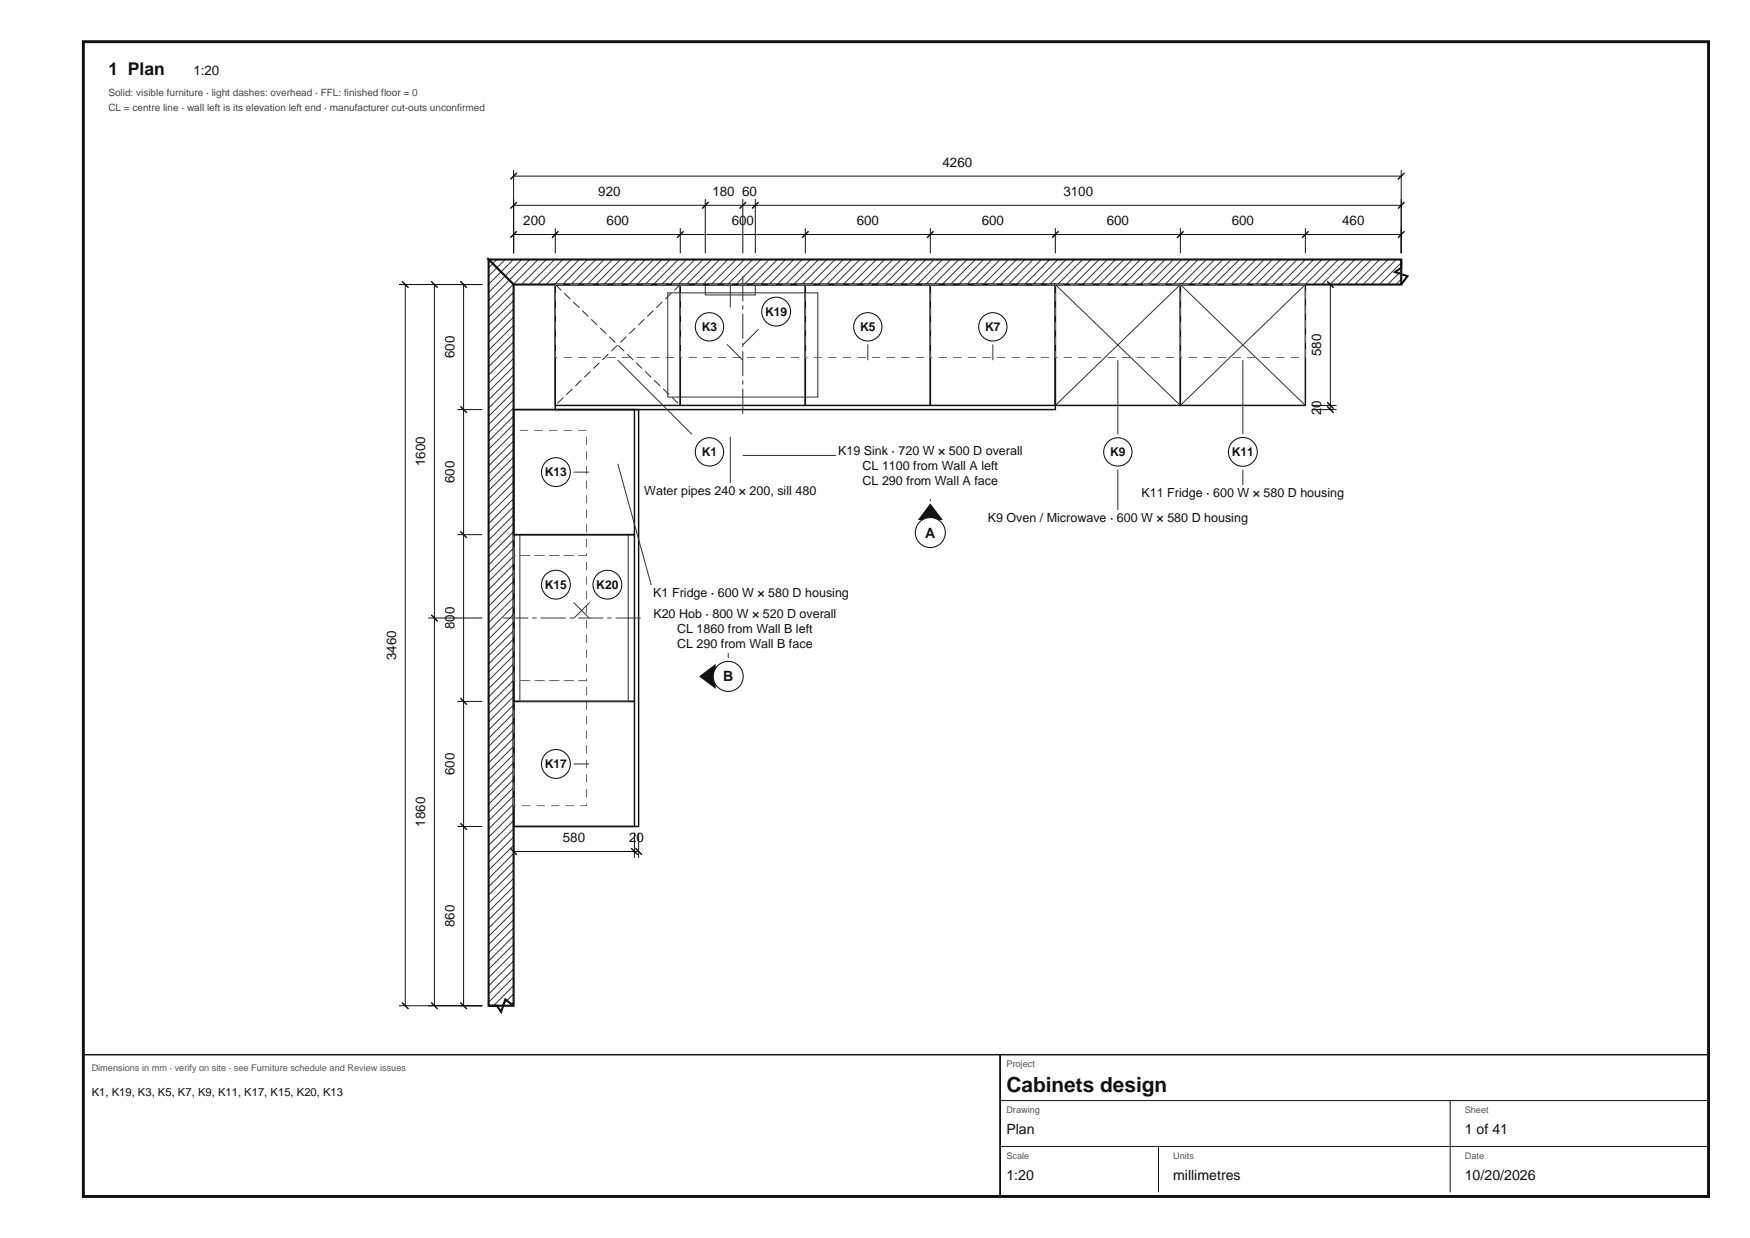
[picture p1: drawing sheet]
<svg xmlns="http://www.w3.org/2000/svg" width="420mm" height="297mm" viewBox="0 0 420 297" stroke-linecap="round" stroke-linejoin="round" font-family="sans-serif">
<path d="M20 10h390.1v277h-390.1z" fill="none" stroke="#111" stroke-width=".7" stroke-linecap="butt"/>
<path d="M117.3 62.3h219v6h-219z" fill="#fff"/>
<g fill="none" stroke="#333" stroke-width=".24">
<path d="M117.3 62.3h-.1M119.2 62.3l-2 2M121.2 62.3l-4 4M123.2 62.3l-6 5.9M125.2 62.3l-6 6M127.2 62.3l-6 6M129.1 62.3l-6 6M131.1 62.3l-6 6M133.1 62.3l-6 6M135.1 62.3l-6 6M137.1 62.3l-6 6M139 62.3l-6 6"/>
<path d="M141 62.3l-6 6M143 62.3l-6 6M145 62.3l-6 6M147 62.3l-6 6M148.9 62.3l-6 6M150.9 62.3l-6 6M152.9 62.3l-6 6M154.9 62.3l-6 6M156.9 62.3l-6 6M158.8 62.3l-6 6M160.8 62.3l-6 6M162.8 62.3l-6 6"/>
<path d="M164.8 62.3l-6 6M166.8 62.3l-6 6M168.7 62.3l-6 6M169.3 68.3h12v2.5h-12zM170.7 62.3l-6 6M172.7 62.3l-6 6M174.7 62.3l-6 6M176.7 62.3l-6 6M178.6 62.3l-6 6M180.6 62.3l-6 6M182.6 62.3l-6 6M184.6 62.3l-6 6"/>
<path d="M186.6 62.3l-6 6M188.5 62.3l-6 6M190.5 62.3l-6 6M192.5 62.3l-6 6M194.5 62.3l-6 6M196.5 62.3l-6 6M198.5 62.3l-6 6M200.4 62.3l-6 6M202.4 62.3l-6 6M204.4 62.3l-6 6M206.4 62.3l-6 6M208.4 62.3l-6 6"/>
<path d="M210.3 62.3l-6 6M212.3 62.3l-6 6M214.3 62.3l-6 6M216.3 62.3l-6 6M218.3 62.3l-6 6M220.2 62.3l-6 6M222.2 62.3l-6 6M224.2 62.3l-6 6M226.2 62.3l-6 6M228.2 62.3l-6 6M230.1 62.3l-6 6M232.1 62.3l-6 6"/>
<path d="M234.1 62.3l-6 6M236.1 62.3l-6 6M238.1 62.3l-6 6M240 62.3l-6 6M242 62.3l-6 6M244 62.3l-6 6M246 62.3l-6 6M248 62.3l-6 6M249.9 62.3l-6 6M251.9 62.3l-6 6M253.9 62.3l-6 6M255.9 62.3l-6 6"/>
<path d="M257.9 62.3l-6 6M259.8 62.3l-6 6M261.8 62.3l-6 6M263.8 62.3l-6 6M265.8 62.3l-6 6M267.8 62.3l-6 6M269.7 62.3l-6 6M271.7 62.3l-6 6M273.7 62.3l-6 6M275.7 62.3l-6 6M277.7 62.3l-6 6M279.6 62.3l-6 6"/>
<path d="M281.6 62.3l-6 6M283.6 62.3l-6 6M285.6 62.3l-6 6M287.6 62.3l-6 6M289.5 62.3l-6 6M291.5 62.3l-6 6M293.5 62.3l-6 6M295.5 62.3l-6 6M297.5 62.3l-6 6M299.4 62.3l-6 6M301.4 62.3l-6 6M303.4 62.3l-6 6"/>
<path d="M305.4 62.3l-6 6M307.4 62.3l-6 6M309.3 62.3l-6 6M311.3 62.3l-6 6M313.3 62.3l-6 6M315.3 62.3l-6 6M317.3 62.3l-6 6M319.2 62.3l-6 6M321.2 62.3l-6 6M323.2 62.3l-6 6M325.2 62.3l-6 6M327.2 62.3l-6 6"/>
<path d="M329.1 62.3l-6 6M331.1 62.3l-6 6M333.1 62.3l-6 6M335.1 62.3l-6 6M336.3 63l-5.2 5.3M336.3 65l-3.3 3.3M336.3 66.9l-1.3 1.4"/>
</g>
<path d="M117.3 62.3h219v6h-213zM336.3 62.3v2l-1.5 1 3 1-1.5 2" fill="none" stroke="#111" stroke-width=".5"/>
<path d="M175.3 68.3v5.5" fill="none" stroke="#333" stroke-width=".24" stroke-dasharray="6 1 1 1" stroke-linecap="butt"/>
<path d="M117.3 62.3h6v179h-6z" fill="#fff"/>
<g fill="none" stroke="#333" stroke-width=".24">
<path d="M117.3 62.3h-.1M119.2 62.3l-2 2M121.2 62.3l-4 4M123.2 62.3l-6 5.9M123.3 64.1l-6.1 6.1M123.3 66.1l-6.1 6.1M123.3 68.1l-6.1 6.1M123.3 70.1l-6.1 6.1M123.3 72l-6.1 6.1M123.3 74l-6.1 6.1M123.3 76l-6.1 6.1M123.3 78l-6.1 6.1"/>
<path d="M123.3 80l-6.1 6.1M160.3 70.3h36v25h-36zM253.3 68.3l30 29 30-29M123.3 81.9l-6.1 6.2M123.3 83.9l-6.1 6.1M123.3 85.9l-6.1 6.1M123.3 87.9l-6.1 6.1M123.3 89.9l-6.1 6.1M123.3 91.8l-6.1 6.2M123.3 93.8l-6.1 6.1M123.3 95.8l-6.1 6.1M123.3 97.8l-6.1 6.1"/>
<path d="M123.3 99.8l-6.1 6.1M148.3 86.4l17.8 17.8M253.3 97.3l30-29 30 29M123.3 101.8l-6.1 6.1M123.3 103.7l-6.1 6.1M123.3 105.7l-6.1 6.1M123.3 107.7l-6.1 6.1M123.3 109.7l-6.1 6.1M123.3 111.7l-6.1 6.1M123.3 113.6l-6.1 6.1M123.3 115.6l-6.1 6.1M123.3 117.6l-6.1 6.1"/>
<path d="M123.3 119.6l-6.1 6.1M123.3 121.6l-6.1 6.1M123.3 123.5l-6.1 6.1M123.3 125.5l-6.1 6.1M123.3 127.5l-6.1 6.1M123.3 129.5l-6.1 6.1M123.3 131.5l-6.1 6.1M123.3 133.4l-6.1 6.1M123.3 135.4l-6.1 6.1M123.3 137.4l-6.1 6.1M123.3 139.4l-6.1 6.1M124.8 128.3h26v40h-26z"/>
<path d="M123.3 159.2l-6.1 6.1M123.3 141.4l-6.1 6.1M123.3 143.3l-6.1 6.1M123.3 145.3l-6.1 6.1M123.3 147.3l-6.1 6.1M123.3 149.3l-6.1 6.1M123.3 151.3l-6.1 6.1M123.3 153.2l-6.1 6.1M123.3 155.2l-6.1 6.1M123.3 157.2l-6.1 6.1M123.3 165.1l-6.1 6.1M123.3 171.1l-6.1 6.1"/>
<path d="M123.3 161.2l-6.1 6.1M123.3 163.1l-6.1 6.1M123.3 167.1l-6.1 6.1M123.3 169.1l-6.1 6.1M123.3 175l-6.1 6.1M123.3 177l-6.1 6.1M123.3 179l-6.1 6.1M123.3 173l-6.1 6.1M123.3 181l-6.1 6.1M123.3 182.9l-6.1 6.1M123.3 186.9l-6.1 6.1M123.3 188.9l-6.1 6.1"/>
<path d="M123.3 190.9l-6.1 6.1M123.3 192.8l-6.1 6.1M123.3 194.8l-6.1 6.1M123.3 196.8l-6.1 6.1M123.3 198.8l-6.1 6.1M123.3 184.9l-6.1 6.1M123.3 200.8l-6.1 6.1M123.3 202.7l-6.1 6.1M123.3 204.7l-6.1 6.1M123.3 206.7l-6.1 6.1M123.3 208.7l-6.1 6.1M123.3 210.7l-6.1 6.1"/>
<path d="M123.3 212.6l-6.1 6.1M123.3 214.6l-6.1 6.1M123.3 216.6l-6.1 6.1M123.3 218.6l-6.1 6.1M123.3 220.6l-6.1 6.1M123.3 222.5l-6.1 6.1M123.3 224.5l-6.1 6.1M123.3 226.5l-6.1 6.1M123.3 228.5l-6.1 6.1M123.3 230.5l-6.1 6.1M123.3 232.4l-6.1 6.1M123.3 234.4l-6.1 6.1"/>
<path d="M123.3 236.4l-4.9 4.9M123.3 238.4l-2.9 2.9M123.3 240.4l-.9 .9"/>
</g>
<path d="M117.3 62.3l6 6v173h-6zM117.3 241.3h2l1 1.5 1-3 2 1.5" fill="none" stroke="#111" stroke-width=".5"/>
<g fill="none" stroke="#111" stroke-width=".35">
<path d="M124 55.5l-1.5 1.5M124 48.5l-1.5 1.5M124 41.5l-1.5 1.5M134 55.5l-1.5 1.5M164 55.5l-1.5 1.5M170 48.5l-1.5 1.5M179.1 48.5l-1.6 1.5M182.1 48.5l-1.6 1.5M194.1 55.5l-1.6 1.5M224.1 55.5l-1.6 1.5M254.1 55.5l-1.6 1.5M284.1 55.5l-1.6 1.5"/>
<path d="M314.1 55.5l-1.6 1.5M337.1 55.5l-1.6 1.5M337.1 48.5l-1.6 1.5M337.1 41.5l-1.6 1.5M96.5 67.5l1.5 1.5M103.5 67.5l1.5 1.5M110.5 67.5l1.5 1.5M133.3 68.3h120v30h-120zM133.3 68.3h30v29h-30zM163.3 68.3h30v29h-30zM193.3 68.3h30v29h-30zM223.3 68.3h30v29h-30z"/>
<path d="M253.3 68.3h30v29h-30zM283.3 68.3h30v29h-30zM318.5 67.5l1.6 1.5M110.5 97.5l1.5 1.5M123.3 98.3h30v100h-30zM123.3 98.3h29v30h-29zM318.5 96.5l1.6 1.5M318.5 97.5l1.6 1.5M110.5 127.5l1.5 1.5M123.3 128.3h29v40h-29zM103.5 147.5l1.5 1.5M110.5 167.5l1.5 1.5"/>
<path d="M123.3 168.3h29v30h-29zM110.5 197.5l1.5 1.6M122.5 203.5l1.5 1.6M151.5 203.5l1.5 1.6M152.5 203.5l1.5 1.6M96.5 240.5l1.5 1.6M103.5 240.5l1.5 1.6M110.5 240.5l1.5 1.6"/>
</g>
<path d="M133.3 68.3l30 29M163.3 68.3l-30 29" fill="none" stroke="#333" stroke-width=".25" stroke-dasharray="2 1" stroke-linecap="butt"/>
<path d="M133.3 68.3h30v17.5h-30zM163.3 68.3h30v17.5h-30zM193.3 68.3h30v17.5h-30zM223.3 68.3h30v17.5h-30zM253.3 68.3h30v17.5h-30zM283.3 68.3h30v17.5h-30zM123.3 103.3h17.5v30h-17.5zM123.3 133.3h17.5v30h-17.5zM123.3 163.3h17.5v30h-17.5z" fill="none" stroke="#6e6e6e" stroke-width=".24" stroke-dasharray="2 1.5" stroke-linecap="butt"/>
<path d="M178.3 66.3v33M120.8 148.3h34" fill="none" stroke="#333" stroke-width=".24" stroke-dasharray="6 1 1 1" stroke-linecap="butt"/>
<g fill="none" stroke="#111" stroke-width=".24">
<path d="M123.3 56.3h213M123.3 40.8v20M123.3 49.3h213M123.3 42.3h213M133.3 54.8v6M163.3 54.8v6M169.3 47.8v13M178.3 47.8v13M181.3 47.8v13M193.3 54.8v6M223.3 54.8v6M253.3 54.8v6"/>
<path d="M283.3 54.8v6M313.3 54.8v6M336.3 40.8v20M95.8 68.3h20M97.3 68.3v173M104.3 68.3v173M111.3 68.3v173M314.8 68.3h6M319.3 68.3v30M109.8 98.3h6M314.8 97.3h6M314.8 98.3h6"/>
<path d="M109.8 128.3h6M102.8 148.3h13M109.8 168.3h6M109.8 198.3h6M123.3 199.8v6M152.3 199.8v6M153.3 199.8v6M123.3 204.3h30M95.8 241.3h20"/>
</g>
<circle cx="170.3" cy="108.4" r="3.4" fill="#fff"/>
<circle cx="170.3" cy="108.4" r="3.4" fill="none" stroke="#111" stroke-width=".25"/>
<path d="M182 79l-3.7 3.8" fill="none" stroke="#333" stroke-width=".24"/>
<circle cx="186.3" cy="74.8" r="3.5" fill="#fff"/>
<circle cx="186.3" cy="74.8" r="3.5" fill="none" stroke="#111" stroke-width=".25"/>
<path d="M174.5 82.6l3.8 3.8" fill="none" stroke="#333" stroke-width=".24"/>
<circle cx="170.3" cy="78.4" r="3.4" fill="#fff"/>
<circle cx="170.3" cy="78.4" r="3.4" fill="none" stroke="#111" stroke-width=".25"/>
<path d="M208.3 82.6v3.8" fill="none" stroke="#333" stroke-width=".24"/>
<circle cx="208.3" cy="78.4" r="3.4" fill="#fff"/>
<circle cx="208.3" cy="78.4" r="3.4" fill="none" stroke="#111" stroke-width=".25"/>
<path d="M238.3 82.6v3.8" fill="none" stroke="#333" stroke-width=".24"/>
<circle cx="238.3" cy="78.4" r="3.4" fill="#fff"/>
<circle cx="238.3" cy="78.4" r="3.4" fill="none" stroke="#111" stroke-width=".25"/>
<path d="M268.3 86.4v17.8" fill="none" stroke="#333" stroke-width=".24"/>
<circle cx="268.3" cy="108.4" r="3.4" fill="#fff"/>
<circle cx="268.3" cy="108.4" r="3.4" fill="none" stroke="#111" stroke-width=".25"/>
<path d="M298.3 86.4v17.8" fill="none" stroke="#333" stroke-width=".24"/>
<circle cx="298.3" cy="108.4" r="3.5" fill="#fff"/>
<circle cx="298.3" cy="108.4" r="3.5" fill="none" stroke="#111" stroke-width=".25"/>
<path d="M137.7 183.3h3.7" fill="none" stroke="#333" stroke-width=".24"/>
<circle cx="133.4" cy="183.3" r="3.5" fill="#fff"/>
<circle cx="133.4" cy="183.3" r="3.5" fill="none" stroke="#111" stroke-width=".25"/>
<path d="M137.7 144.5l3.7 3.8" fill="none" stroke="#333" stroke-width=".24"/>
<circle cx="133.4" cy="140.3" r="3.5" fill="#fff"/>
<circle cx="133.4" cy="140.3" r="3.5" fill="none" stroke="#111" stroke-width=".25"/>
<path d="M141.5 144.5l-3.7 3.8" fill="none" stroke="#333" stroke-width=".24"/>
<circle cx="145.8" cy="140.3" r="3.5" fill="#fff"/>
<circle cx="145.8" cy="140.3" r="3.5" fill="none" stroke="#111" stroke-width=".25"/>
<path d="M137.7 113.3h3.7" fill="none" stroke="#333" stroke-width=".24"/>
<circle cx="133.4" cy="113.3" r="3.5" fill="#fff"/>
<circle cx="133.4" cy="113.3" r="3.5" fill="none" stroke="#111" stroke-width=".25"/>
<path d="M148.3 111.3l8 29.1M175.3 104.8v11.1M178.3 109.3h22.3M223.3 119.8v.5M268.3 112.6v9.8M298.3 112.7v3.7M164.8 148.3h.1" fill="none" stroke="#333" stroke-width=".24"/>
<path d="M223.3 120.8l3 4h-6z" fill="#111"/>
<circle cx="223.3" cy="127.8" r="3.6" fill="#fff"/>
<circle cx="223.3" cy="127.8" r="3.6" fill="none" stroke="#111" stroke-width=".25"/>
<path d="M174.8 156.6v1.3" fill="none" stroke="#333" stroke-width=".24"/>
<path d="M167.8 162.3l4-3v6z" fill="#111"/>
<circle cx="174.8" cy="162.3" r="3.6" fill="#fff"/>
<circle cx="174.8" cy="162.3" r="3.6" fill="none" stroke="#111" stroke-width=".25"/>
<path d="M20 253h220v34h-220zM240 253h170.1v34h-170.1z" fill="none" stroke="#111" stroke-width=".35"/>
<path d="M240 264h170.1M240 275h170.1M278 275v11M348 264v22" fill="none" stroke="#111" stroke-width=".24"/>
<text font-size="5" fill="#111" x="241.5" y="262">Cabinets design</text>
<text font-size="4.2" fill="#111" x="26" y="18">1 Plan</text>
<g font-size="3.4" fill="#111">
<text x="222.1" y="129">A</text>
<text x="173.5" y="163.5">B</text>
<text x="241.5" y="272">Plan</text>
<text x="351.5" y="272">1 of 41</text>
<text x="241.5" y="283">1:20</text>
<text x="281.5" y="283">millimetres</text>
<text x="351.5" y="283">10/20/2026</text>
</g>
<g font-size="3.2" fill="#111">
<text x="46.4" y="18">1:20</text>
<text x="226.2" y="40.1">4260</text>
<text x="143.6" y="47.1">920</text>
<text x="171" y="47.1">180</text>
<text x="178.1" y="47.1">60</text>
<text x="255.2" y="47.1">3100</text>
<text x="125.6" y="54.1">200</text>
<text x="145.6" y="54.1">600</text>
<text x="175.6" y="54.1">600</text>
<text x="205.6" y="54.1">600</text>
<text x="235.6" y="54.1">600</text>
<text x="265.6" y="54.1">600</text>
<text x="295.6" y="54.1">600</text>
<text x="322.1" y="54.1">460</text>
<text x="109.1" y="85.9" transform="rotate(-90 109.1 85.9)">600</text>
<text x="317.1" y="85.4" transform="rotate(-90 317.1 85.4)">580</text>
<text x="317.1" y="99.5" transform="rotate(-90 317.1 99.5)">20</text>
<text x="102.1" y="111.8" transform="rotate(-90 102.1 111.8)">1600</text>
<text x="109.1" y="115.9" transform="rotate(-90 109.1 115.9)">600</text>
<text x="109.1" y="150.9" transform="rotate(-90 109.1 150.9)">800</text>
<text x="95.1" y="158.3" transform="rotate(-90 95.1 158.3)">3460</text>
<text x="109.1" y="185.9" transform="rotate(-90 109.1 185.9)">600</text>
<text x="102.1" y="198.3" transform="rotate(-90 102.1 198.3)">1860</text>
<text x="135.1" y="202.1">580</text>
<text x="151" y="202.1">20</text>
<text x="109.1" y="222.4" transform="rotate(-90 109.1 222.4)">860</text>
</g>
<g font-size="3" fill="#111">
<text x="201.1" y="109.3">K19 Sink · 720 W × 500 D overall</text>
<text x="207" y="112.9">CL 1100 from Wall A left</text>
<text x="154.6" y="118.8">Water pipes 240 × 200, sill 480</text>
<text x="207" y="116.5">CL 290 from Wall A face</text>
<text x="274" y="119.3">K11 Fridge · 600 W × 580 D housing</text>
<text x="237.1" y="125.3">K9 Oven / Microwave · 600 W × 580 D housing</text>
<text x="156.8" y="143.3">K1 Fridge · 600 W × 580 D housing</text>
<text x="156.8" y="148.3">K20 Hob · 800 W × 520 D overall</text>
<text x="162.5" y="151.9">CL 1860 from Wall B left</text>
<text x="162.5" y="155.5">CL 290 from Wall B face</text>
</g>
<g font-size="2.9" fill="#111">
<text x="183.6" y="75.8">K19</text>
<text x="168.4" y="79.4">K3</text>
<text x="206.4" y="79.4">K5</text>
<text x="236.4" y="79.4">K7</text>
<text x="168.4" y="109.4">K1</text>
<text x="266.4" y="109.4">K9</text>
<text x="295.6" y="109.4">K11</text>
<text x="130.8" y="114.3">K13</text>
<text x="130.8" y="141.3">K15</text>
<text x="143.1" y="141.3">K20</text>
<text x="130.8" y="184.3">K17</text>
</g>
<text font-size="2.7" fill="#111" x="22" y="263">K1, K19, K3, K5, K7, K9, K11, K17, K15, K20, K13</text>
<g font-size="2.4" fill="#444">
<text x="26" y="23">Solid: visible furniture · light dashes: overhead · FFL: finished floor = 0</text>
<text x="26" y="26.6">CL = centre line · wall left is its elevation left end · manufacturer cut-outs unconfirmed</text>
</g>
<g font-size="2.2" fill="#555">
<text x="22" y="257">Dimensions in mm · verify on site · see Furniture schedule and Review issues</text>
<text x="241.5" y="256">Project</text>
<text x="241.5" y="267">Drawing</text>
<text x="351.5" y="267">Sheet</text>
<text x="241.5" y="278">Scale</text>
<text x="281.5" y="278">Units</text>
<text x="351.5" y="278">Date</text>
</g>
</svg>
